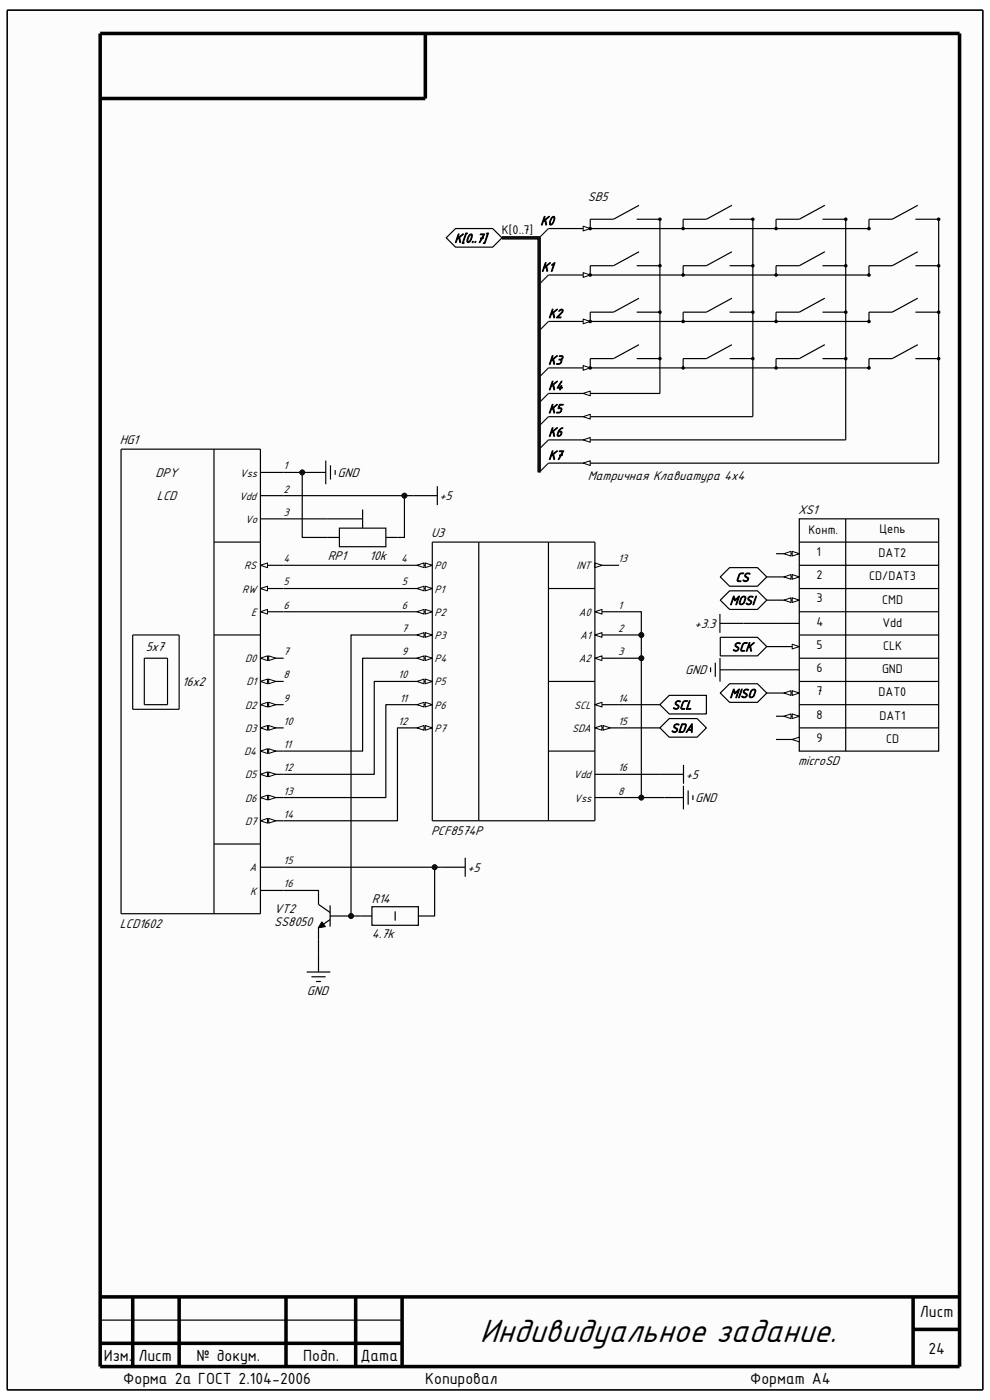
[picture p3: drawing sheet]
<svg xmlns="http://www.w3.org/2000/svg" width="210mm" height="297mm" viewBox="0 0 210 297" stroke-linecap="round" stroke-linejoin="round" font-family="sans-serif">
<path d="M1.5 2.2h207v292.7h-207z" fill-rule="evenodd" fill="#fcfcfc"/>
<path d="M1.5 2.2h207v292.7h-207z" fill="none" stroke="#000" stroke-width=".21"/>
<path d="M1.5 2.2h207v292.7h-207z" fill-rule="evenodd" fill="#fcfcfc"/>
<path d="M1.5 2.2h207v292.7h-207z" fill="none" stroke="#000" stroke-width=".21"/>
<path d="M21.3 7.1h182.3v282.8h-182.3zM90.2 7.1v13.8h-68.9M21.3 275.1h182.3M28.2 275.1v14.8M38 275.1v14.8M60.7 275.1v14.8M75.4 275.1v14.8M85.3 275.1v14.8M193.7 275.1v14.8M21.3 285h64M193.7 282h9.9" fill="none" stroke="#000" stroke-width=".75" stroke-linecap="butt"/>
<g fill="none" stroke="#000" stroke-width=".25">
<path d="M1.5 2.2h207v292.7h-207zM135.1 46.5h4.9v37h-14.8M135.1 56.4h4.9M135.6 43.6l-5.5 2.9h-4.9v2M135.6 53.4l-5.5 3h-4.9v1.9h59.1v-1.9h5l5.4-3M154.8 46.5h4.9v41.9h-34.5M154.8 56.4h4.9M155.3 43.6l-5.5 2.9h-4.9v2M155.3 53.4l-5.5 3h-4.9v1.9M174.5 46.5h4.9v46.8h-54.2M174.5 56.4h4.9M175 43.6l-5.4 2.9h-5v2"/>
<path d="M175 53.4l-5.4 3h-5v1.9M194.2 46.5h4.9v51.8h-73.9M194.2 56.4h4.9M194.7 43.6l-5.4 2.9h-5v2h-64M135.1 66.2h4.9M135.1 76.1h4.9M135.6 63.3l-5.5 2.9h-4.9v2h59.1v-2h5l5.4-2.9M154.8 66.2h4.9M154.8 76.1h4.9M155.3 63.3l-5.5 2.9h-4.9v2M155.3 73.1l-5.5 3h-4.9v2M174.5 66.2h4.9"/>
<path d="M174.5 76.1h4.9M175 63.3l-5.4 2.9h-5v2M175 73.1l-5.4 3h-5v2M194.2 66.2h4.9M194.2 76.1h4.9M194.7 73.1l-5.4 3h-5v2h-59.1v-2h4.9l5.5-3M21.3 280.1h64"/>
<circle cx="125.2" cy="48.5" r=".25"/>
<circle cx="125.2" cy="58.3" r=".25"/>
<circle cx="140" cy="46.5" r=".25"/>
<circle cx="140" cy="56.4" r=".25"/>
<circle cx="144.9" cy="48.5" r=".25"/>
<circle cx="144.9" cy="58.3" r=".25"/>
<circle cx="159.7" cy="46.5" r=".25"/>
<circle cx="159.7" cy="56.4" r=".25"/>
<circle cx="164.6" cy="48.5" r=".25"/>
<circle cx="164.6" cy="58.3" r=".25"/>
<circle cx="179.4" cy="46.5" r=".25"/>
<circle cx="179.4" cy="56.4" r=".25"/>
<circle cx="184.3" cy="48.5" r=".25"/>
<circle cx="184.3" cy="58.3" r=".25"/>
<circle cx="199.1" cy="46.5" r=".25"/>
<circle cx="199.1" cy="56.4" r=".25"/>
<circle cx="125.2" cy="68.2" r=".25"/>
<circle cx="125.2" cy="78.1" r=".25"/>
<circle cx="140" cy="66.2" r=".25"/>
<circle cx="140" cy="76.1" r=".25"/>
<circle cx="144.9" cy="68.2" r=".25"/>
<circle cx="144.9" cy="78.1" r=".25"/>
<circle cx="159.7" cy="76.1" r=".25"/>
<circle cx="159.7" cy="66.2" r=".25"/>
<circle cx="164.6" cy="68.2" r=".25"/>
<circle cx="164.6" cy="78.1" r=".25"/>
<circle cx="179.4" cy="66.2" r=".25"/>
<circle cx="179.4" cy="76.1" r=".25"/>
<circle cx="184.3" cy="68.2" r=".25"/>
<circle cx="184.3" cy="78.1" r=".25"/>
<circle cx="199.1" cy="66.2" r=".25"/>
<circle cx="199.1" cy="76.1" r=".25"/>
</g>
<path d="M116.3 48.5l-1.9 2M116.3 58.3l-1.9 2M116.3 68.2l-1.9 2M116.3 78.1l-1.9 1.9M116.3 83.5l-1.9 1.9M116.3 88.4l-1.9 2M116.3 93.3l-1.9 2M116.3 98.3l-1.9 1.9" fill="none" stroke="#0e0e0e" stroke-width=".25"/>
<g fill="#000">
<circle cx="125.2" cy="48.5" r=".25"/>
<circle cx="125.2" cy="58.3" r=".25"/>
<circle cx="140" cy="46.5" r=".25"/>
<circle cx="140" cy="56.4" r=".25"/>
<circle cx="144.9" cy="48.5" r=".25"/>
<circle cx="144.9" cy="58.3" r=".25"/>
<circle cx="159.7" cy="46.5" r=".25"/>
<circle cx="159.7" cy="56.4" r=".25"/>
<circle cx="164.6" cy="48.5" r=".25"/>
<circle cx="164.6" cy="58.3" r=".25"/>
<circle cx="179.4" cy="46.5" r=".25"/>
<circle cx="179.4" cy="56.4" r=".25"/>
<circle cx="184.3" cy="48.5" r=".25"/>
<circle cx="184.3" cy="58.3" r=".25"/>
<circle cx="199.1" cy="46.5" r=".25"/>
<circle cx="199.1" cy="56.4" r=".25"/>
<circle cx="125.2" cy="68.2" r=".25"/>
<circle cx="125.2" cy="78.1" r=".25"/>
<circle cx="140" cy="66.2" r=".25"/>
<circle cx="140" cy="76.1" r=".25"/>
<circle cx="144.9" cy="68.2" r=".25"/>
<circle cx="144.9" cy="78.1" r=".25"/>
<circle cx="159.7" cy="76.1" r=".25"/>
<circle cx="159.7" cy="66.2" r=".25"/>
<circle cx="164.6" cy="68.2" r=".25"/>
<circle cx="164.6" cy="78.1" r=".25"/>
<circle cx="179.4" cy="66.2" r=".25"/>
<circle cx="179.4" cy="76.1" r=".25"/>
<circle cx="184.3" cy="68.2" r=".25"/>
<circle cx="184.3" cy="78.1" r=".25"/>
<circle cx="199.1" cy="66.2" r=".25"/>
<circle cx="199.1" cy="76.1" r=".25"/>
</g>
<path d="M123.7 48l1.5 .5-1.5 .5z" fill="#fbfbfb"/>
<path d="M123.7 48l1.5 .5-1.5 .5z" fill="none" stroke="#000" stroke-width=".21"/>
<path d="M120.3 58.3h4.9" fill="none" stroke="#000" stroke-width=".25"/>
<path d="M123.7 57.8l1.5 .5-1.5 .5z" fill="#fbfbfb"/>
<path d="M123.7 57.8l1.5 .5-1.5 .5z" fill="none" stroke="#000" stroke-width=".21"/>
<path d="M120.3 68.2h4.9" fill="none" stroke="#000" stroke-width=".25"/>
<path d="M123.7 67.7l1.5 .5-1.5 .5z" fill="#fbfbfb"/>
<path d="M123.7 67.7l1.5 .5-1.5 .5z" fill="none" stroke="#000" stroke-width=".21"/>
<path d="M120.3 78.1h4.9" fill="none" stroke="#000" stroke-width=".25"/>
<path d="M123.7 77.5l1.5 .6-1.5 .4z" fill="#fbfbfb"/>
<path d="M123.7 77.5l1.5 .6-1.5 .4z" fill="none" stroke="#000" stroke-width=".21"/>
<path d="M120.3 83.5h4.9" fill="none" stroke="#000" stroke-width=".25"/>
<path d="M123.7 83.5l1.5-.5v1z" fill="#fbfbfb"/>
<path d="M123.7 83.5l1.5-.5v1z" fill="none" stroke="#000" stroke-width=".21"/>
<path d="M120.3 88.4h4.9" fill="none" stroke="#000" stroke-width=".25"/>
<path d="M123.7 88.4l1.5-.5v1z" fill="#fbfbfb"/>
<path d="M123.7 88.4l1.5-.5v1z" fill="none" stroke="#000" stroke-width=".21"/>
<path d="M120.3 93.3h4.9" fill="none" stroke="#000" stroke-width=".25"/>
<path d="M123.7 93.3l1.5-.5v1z" fill="#fbfbfb"/>
<path d="M123.7 93.3l1.5-.5v1z" fill="none" stroke="#000" stroke-width=".21"/>
<path d="M120.3 98.3h4.9" fill="none" stroke="#000" stroke-width=".25"/>
<path d="M123.7 98.3l1.5-.5v1z" fill="#fbfbfb"/>
<path d="M123.7 98.3l1.5-.5v1z" fill="none" stroke="#000" stroke-width=".21"/>
<path d="M164.6 117.5h5" fill="none" stroke="#000" stroke-width=".25"/>
<path d="M168.1 117l1.5 .5-1.5 .5z" fill="#fbfbfb"/>
<path d="M168.1 117l1.5 .5-1.5 .5z" fill="none" stroke="#000" stroke-width=".21"/>
<path d="M166.3 117.5l1.5-.5v1z" fill="#fbfbfb"/>
<path d="M166.3 117.5l1.5-.5v1z" fill="none" stroke="#000" stroke-width=".21"/>
<path d="M164.6 122.4h5" fill="none" stroke="#000" stroke-width=".25"/>
<path d="M168.1 121.9l1.5 .5-1.5 .5z" fill="#fbfbfb"/>
<path d="M168.1 121.9l1.5 .5-1.5 .5z" fill="none" stroke="#000" stroke-width=".21"/>
<path d="M166.3 122.4l1.5-.5v1z" fill="#fbfbfb"/>
<path d="M166.3 122.4l1.5-.5v1z" fill="none" stroke="#000" stroke-width=".21"/>
<path d="M164.6 127.3h5" fill="none" stroke="#000" stroke-width=".25"/>
<path d="M168.1 126.8l1.5 .5-1.5 .5z" fill="#fbfbfb"/>
<path d="M168.1 126.8l1.5 .5-1.5 .5z" fill="none" stroke="#000" stroke-width=".21"/>
<path d="M166.3 127.3l1.5-.5v1z" fill="#fbfbfb"/>
<path d="M166.3 127.3l1.5-.5v1z" fill="none" stroke="#000" stroke-width=".21"/>
<path d="M169.6 110.1h29.5v49.3h-29.5zM169.6 115h29.5M169.6 119.9h29.5M164.6 132.2h5M164.6 137.2h5M169.6 124.9h29.5M169.6 129.8h29.5" fill="none" stroke="#000" stroke-width=".25"/>
<path d="M168.1 136.7l1.5 .5-1.5 .5z" fill="#fbfbfb"/>
<path d="M168.1 136.7l1.5 .5-1.5 .5z" fill="none" stroke="#000" stroke-width=".21"/>
<path d="M169.6 134.7h29.5M169.6 139.6h29.5M164.6 142.1h5M164.6 147h5" fill="none" stroke="#000" stroke-width=".25"/>
<path d="M168.1 146.5l1.5 .5-1.5 .5z" fill="#fbfbfb"/>
<path d="M168.1 146.5l1.5 .5-1.5 .5z" fill="none" stroke="#000" stroke-width=".21"/>
<path d="M166.3 147l1.5-.5v1z" fill="#fbfbfb"/>
<path d="M166.3 147l1.5-.5v1z" fill="none" stroke="#000" stroke-width=".21"/>
<path d="M164.6 152h5M169.6 144.6h29.5" fill="none" stroke="#000" stroke-width=".25"/>
<path d="M168.1 151.5l1.5 .5-1.5 .5z" fill="#fbfbfb"/>
<path d="M168.1 151.5l1.5 .5-1.5 .5z" fill="none" stroke="#000" stroke-width=".21"/>
<path d="M166.3 152l1.5-.5v1z" fill="#fbfbfb"/>
<path d="M166.3 152l1.5-.5v1z" fill="none" stroke="#000" stroke-width=".21"/>
<path d="M164.6 156.9h5M169.6 149.5h29.5" fill="none" stroke="#000" stroke-width=".25"/>
<path d="M168.1 156.9l1.5-.5v1z" fill="#fbfbfb"/>
<path d="M168.1 156.9l1.5-.5v1z" fill="none" stroke="#000" stroke-width=".21"/>
<path d="M179.4 110.1v49.3M169.6 154.4h29.5" fill="none" stroke="#000" stroke-width=".25"/>
<path d="M152.8 147l2-1.9h5.9l2 1.9-2 2h-5.9z" fill-rule="evenodd" fill="#fefefe"/>
<path d="M152.8 147l2-1.9h5.9l2 1.9-2 2h-5.9z" fill="none" stroke="#000" stroke-width=".25"/>
<path d="M152.8 135.2h7.9l2 2-2 1.9h-7.9z" fill-rule="evenodd" fill="#fefefe"/>
<path d="M152.8 135.2h7.9l2 2-2 1.9h-7.9z" fill="none" stroke="#000" stroke-width=".25"/>
<path d="M154.8 125.3h5.9l2 2-2 2h-5.9l-2-2z" fill-rule="evenodd" fill="#fefefe"/>
<path d="M154.8 125.3h5.9l2 2-2 2h-5.9l-2-2z" fill="none" stroke="#000" stroke-width=".25"/>
<path d="M154.8 120.4h5.9l2 2-2 2h-5.9l-2-2z" fill-rule="evenodd" fill="#fefefe"/>
<path d="M55.2 100.2h5M55.2 105.2h5M55.2 110.1h5M55.2 119.9h5M152.7 130.2v4M152.7 132.2h5M152.7 139.6v5M154.8 120.4h5.9l2 2-2 2h-5.9l-2-2zM150.7 141.6v1M151.7 140.6v3M152.7 142.1h4" fill="none" stroke="#000" stroke-width=".25"/>
<path d="M55.2 119.9l1.5-.5v1z" fill="#fbfbfb"/>
<path d="M55.2 119.9l1.5-.5v1z" fill="none" stroke="#000" stroke-width=".21"/>
<path d="M55.2 124.9h5" fill="none" stroke="#000" stroke-width=".25"/>
<path d="M55.2 124.9l1.5-.5v1z" fill="#fbfbfb"/>
<path d="M55.2 124.9l1.5-.5v1z" fill="none" stroke="#000" stroke-width=".21"/>
<path d="M55.2 129.8h5" fill="none" stroke="#000" stroke-width=".25"/>
<path d="M55.2 129.8l1.5-.5v1z" fill="#fbfbfb"/>
<path d="M55.2 129.8l1.5-.5v1z" fill="none" stroke="#000" stroke-width=".21"/>
<path d="M55.2 139.6h5" fill="none" stroke="#000" stroke-width=".25"/>
<path d="M55.2 139.6l1.5-.5v1z" fill="#fbfbfb"/>
<path d="M55.2 139.6l1.5-.5v1z" fill="none" stroke="#000" stroke-width=".21"/>
<path d="M57 139.1l1.5 .5-1.5 .5z" fill="#fbfbfb"/>
<path d="M57 139.1l1.5 .5-1.5 .5z" fill="none" stroke="#000" stroke-width=".21"/>
<path d="M55.2 144.6h5" fill="none" stroke="#000" stroke-width=".25"/>
<path d="M55.2 144.6l1.5-.5v1z" fill="#fbfbfb"/>
<path d="M55.2 144.6l1.5-.5v1z" fill="none" stroke="#000" stroke-width=".21"/>
<path d="M57 144.1l1.5 .5-1.5 .5z" fill="#fbfbfb"/>
<path d="M57 144.1l1.5 .5-1.5 .5z" fill="none" stroke="#000" stroke-width=".21"/>
<path d="M55.2 149.5h5" fill="none" stroke="#000" stroke-width=".25"/>
<path d="M55.2 149.5l1.5-.5v1z" fill="#fbfbfb"/>
<path d="M55.2 149.5l1.5-.5v1z" fill="none" stroke="#000" stroke-width=".21"/>
<path d="M57 149l1.5 .5-1.5 .5z" fill="#fbfbfb"/>
<path d="M57 149l1.5 .5-1.5 .5z" fill="none" stroke="#000" stroke-width=".21"/>
<path d="M55.2 154.4h5" fill="none" stroke="#000" stroke-width=".25"/>
<path d="M55.2 154.4l1.5-.5v1z" fill="#fbfbfb"/>
<path d="M55.2 154.4l1.5-.5v1z" fill="none" stroke="#000" stroke-width=".21"/>
<path d="M57 153.9l1.5 .5-1.5 .5z" fill="#fbfbfb"/>
<path d="M57 153.9l1.5 .5-1.5 .5z" fill="none" stroke="#000" stroke-width=".21"/>
<path d="M55.2 159.3h5" fill="none" stroke="#000" stroke-width=".25"/>
<path d="M55.2 159.3l1.5-.5v1.1z" fill="#fbfbfb"/>
<path d="M55.2 159.3l1.5-.5v1.1z" fill="none" stroke="#000" stroke-width=".21"/>
<path d="M57 158.8l1.5 .5-1.5 .6z" fill="#fbfbfb"/>
<path d="M57 158.8l1.5 .5-1.5 .6z" fill="none" stroke="#000" stroke-width=".21"/>
<path d="M55.2 164.3h5" fill="none" stroke="#000" stroke-width=".25"/>
<path d="M55.2 164.3l1.5-.5v1z" fill="#fbfbfb"/>
<path d="M55.2 164.3l1.5-.5v1z" fill="none" stroke="#000" stroke-width=".21"/>
<path d="M57 163.8l1.5 .5-1.5 .5z" fill="#fbfbfb"/>
<path d="M57 163.8l1.5 .5-1.5 .5z" fill="none" stroke="#000" stroke-width=".21"/>
<path d="M55.2 169.2h5" fill="none" stroke="#000" stroke-width=".25"/>
<path d="M55.2 169.2l1.5-.5v1z" fill="#fbfbfb"/>
<path d="M55.2 169.2l1.5-.5v1z" fill="none" stroke="#000" stroke-width=".21"/>
<path d="M57 168.7l1.5 .5-1.5 .5z" fill="#fbfbfb"/>
<path d="M57 168.7l1.5 .5-1.5 .5z" fill="none" stroke="#000" stroke-width=".21"/>
<path d="M55.2 174.1h5" fill="none" stroke="#000" stroke-width=".25"/>
<path d="M55.2 174.1l1.5-.5v1z" fill="#fbfbfb"/>
<path d="M55.2 174.1l1.5-.5v1z" fill="none" stroke="#000" stroke-width=".21"/>
<path d="M57 173.6l1.5 .5-1.5 .5z" fill="#fbfbfb"/>
<path d="M57 173.6l1.5 .5-1.5 .5z" fill="none" stroke="#000" stroke-width=".21"/>
<g fill="none" stroke="#000" stroke-width=".25">
<path d="M25.7 95.3h29.5v98.5h-29.5zM45.4 95.3v98.5M69.1 97.7v5M70.1 98.7v3M71.1 99.7v1M45.4 115h9.8M65.1 100.2h4M69.5 114h2.5M69.5 110.1h7.4M72 112h9.9v4h-9.9zM76.9 108.1v3.9M81.9 114h2.4"/>
<path d="M87.8 105.2h5M92.8 103.1v4.1M28.1 134.7h9.9v15.8h-9.9zM30.6 139.6h4.9v9.9h-4.9zM45.4 134.7h9.8M45.4 179.1h9.8M55.2 184h5M55.2 188.9h5"/>
</g>
<path d="M140 149.5l2-2h7.8v4h-7.8z" fill-rule="evenodd" fill="#fefefe"/>
<path d="M140 149.5l2-2h7.8v4h-7.8z" fill="none" stroke="#000" stroke-width=".25"/>
<path d="M140 154.4l2-2h5.9l1.9 2-1.9 2h-5.9z" fill-rule="evenodd" fill="#fefefe"/>
<path d="M126.2 119.9h4.9M140 154.4l2-2h5.9l1.9 2-1.9 2h-5.9zM140 164.3h5M141 169.2h4M145 166.7v5M145 162.3v4M146 167.7v3M147 168.7v1" fill="none" stroke="#000" stroke-width=".25"/>
<path d="M126.2 119.4l1.5 .5-1.5 .5z" fill="#fbfbfb"/>
<path d="M126.2 119.4l1.5 .5-1.5 .5z" fill="none" stroke="#000" stroke-width=".21"/>
<path d="M126.2 129.8h4.9" fill="none" stroke="#000" stroke-width=".25"/>
<path d="M126.2 129.8l1.5-.5v1z" fill="#fbfbfb"/>
<path d="M126.2 129.8l1.5-.5v1z" fill="none" stroke="#000" stroke-width=".21"/>
<path d="M126.2 134.7h4.9" fill="none" stroke="#000" stroke-width=".25"/>
<path d="M126.2 134.7l1.5-.5v1z" fill="#fbfbfb"/>
<path d="M126.2 134.7l1.5-.5v1z" fill="none" stroke="#000" stroke-width=".21"/>
<path d="M126.2 139.6h4.9" fill="none" stroke="#000" stroke-width=".25"/>
<path d="M126.2 139.6l1.5-.5v1z" fill="#fbfbfb"/>
<path d="M126.2 139.6l1.5-.5v1z" fill="none" stroke="#000" stroke-width=".21"/>
<path d="M126.2 149.5h4.9" fill="none" stroke="#000" stroke-width=".25"/>
<path d="M126.2 149.5l1.5-.5v1z" fill="#fbfbfb"/>
<path d="M126.2 149.5l1.5-.5v1z" fill="none" stroke="#000" stroke-width=".21"/>
<path d="M126.2 154.4h4.9" fill="none" stroke="#000" stroke-width=".25"/>
<path d="M126.2 154.4l1.5-.5v1z" fill="#fbfbfb"/>
<path d="M126.2 154.4l1.5-.5v1z" fill="none" stroke="#000" stroke-width=".21"/>
<path d="M127.9 153.9l1.6 .5-1.6 .5z" fill="#fbfbfb"/>
<path d="M127.9 153.9l1.6 .5-1.6 .5z" fill="none" stroke="#000" stroke-width=".21"/>
<path d="M86.8 119.9h4.9M91.7 115v59.1h34.5v-59.1M91.7 115h34.5M101.6 115v59.1M116.3 115v59.1M116.3 124.9h9.9M116.3 144.6h9.9M116.3 159.3h9.9M126.2 164.3h4.9M126.2 169.2h4.9" fill="none" stroke="#000" stroke-width=".25"/>
<path d="M90.2 119.4l1.5 .5-1.5 .5z" fill="#fbfbfb"/>
<path d="M90.2 119.4l1.5 .5-1.5 .5z" fill="none" stroke="#000" stroke-width=".21"/>
<path d="M88.5 119.9l1.5-.5v1z" fill="#fbfbfb"/>
<path d="M88.5 119.9l1.5-.5v1z" fill="none" stroke="#000" stroke-width=".21"/>
<path d="M86.8 129.8h4.9" fill="none" stroke="#000" stroke-width=".25"/>
<path d="M90.2 129.3l1.5 .5-1.5 .5z" fill="#fbfbfb"/>
<path d="M90.2 129.3l1.5 .5-1.5 .5z" fill="none" stroke="#000" stroke-width=".21"/>
<path d="M88.5 129.8l1.5-.5v1z" fill="#fbfbfb"/>
<path d="M88.5 129.8l1.5-.5v1z" fill="none" stroke="#000" stroke-width=".21"/>
<path d="M86.8 134.7h4.9" fill="none" stroke="#000" stroke-width=".25"/>
<path d="M90.2 134.2l1.5 .5-1.5 .5z" fill="#fbfbfb"/>
<path d="M90.2 134.2l1.5 .5-1.5 .5z" fill="none" stroke="#000" stroke-width=".21"/>
<path d="M88.5 134.7l1.5-.5v1z" fill="#fbfbfb"/>
<path d="M88.5 134.7l1.5-.5v1z" fill="none" stroke="#000" stroke-width=".21"/>
<path d="M86.8 139.6h4.9" fill="none" stroke="#000" stroke-width=".25"/>
<path d="M90.2 139.1l1.5 .5-1.5 .5z" fill="#fbfbfb"/>
<path d="M90.2 139.1l1.5 .5-1.5 .5z" fill="none" stroke="#000" stroke-width=".21"/>
<path d="M88.5 139.6l1.5-.5v1z" fill="#fbfbfb"/>
<path d="M88.5 139.6l1.5-.5v1z" fill="none" stroke="#000" stroke-width=".21"/>
<path d="M86.8 144.6h4.9" fill="none" stroke="#000" stroke-width=".25"/>
<path d="M90.2 144.1l1.5 .5-1.5 .5z" fill="#fbfbfb"/>
<path d="M90.2 144.1l1.5 .5-1.5 .5z" fill="none" stroke="#000" stroke-width=".21"/>
<path d="M88.5 144.6l1.5-.5v1z" fill="#fbfbfb"/>
<path d="M88.5 144.6l1.5-.5v1z" fill="none" stroke="#000" stroke-width=".21"/>
<path d="M86.8 149.5h4.9" fill="none" stroke="#000" stroke-width=".25"/>
<path d="M90.2 149l1.5 .5-1.5 .5z" fill="#fbfbfb"/>
<path d="M90.2 149l1.5 .5-1.5 .5z" fill="none" stroke="#000" stroke-width=".21"/>
<path d="M88.5 149.5l1.5-.5v1z" fill="#fbfbfb"/>
<path d="M88.5 149.5l1.5-.5v1z" fill="none" stroke="#000" stroke-width=".21"/>
<path d="M86.8 154.4h4.9" fill="none" stroke="#000" stroke-width=".25"/>
<path d="M90.2 153.9l1.5 .5-1.5 .5z" fill="#fbfbfb"/>
<path d="M90.2 153.9l1.5 .5-1.5 .5z" fill="none" stroke="#000" stroke-width=".21"/>
<path d="M88.5 154.4l1.5-.5v1z" fill="#fbfbfb"/>
<path d="M88.5 154.4l1.5-.5v1z" fill="none" stroke="#000" stroke-width=".21"/>
<path d="M86.8 124.9h4.9" fill="none" stroke="#000" stroke-width=".25"/>
<path d="M90.2 124.4l1.5 .5-1.5 .5z" fill="#fbfbfb"/>
<path d="M90.2 124.4l1.5 .5-1.5 .5z" fill="none" stroke="#000" stroke-width=".21"/>
<path d="M88.5 124.9l1.5-.5v1z" fill="#fbfbfb"/>
<path d="M88.5 124.9l1.5-.5v1zM68.3 195.6l.7 1-1.5 .2z" fill="none" stroke="#000" stroke-width=".21"/>
<g fill="none" stroke="#000" stroke-width=".25">
<path d="M131.1 119.9h.1M60.2 188.9h7.4v3l2.4 1.7M60.2 184h38.5M70 194.3h2.5M70 195.1l-2.4 1.7v2.5M70 192.1v4.5M76.4 194.3h2.5M78.9 192.4h9.9v3.9h-9.9zM83.8 193.3v2M88.8 194.3h2.4M98.7 182v4M65.1 206.2h5"/>
<path d="M66.1 207.2h3M67.1 208.2h1M67.6 202.2v4"/>
</g>
<path d="M68.3 195.6l.7 1-1.5 .2z" fill="#000"/>
<circle cx="92.2" cy="184" r=".5" fill="#0e0e0e"/>
<circle cx="92.2" cy="184" r=".5" fill="none" stroke="#0e0e0e" stroke-width=".21"/>
<path d="M60.2 119.9h26.6M60.2 110.1h9.3M60.2 105.2h25.6v8.8h-1.5M60.2 129.8h26.6M60.2 124.9h26.6M86.8 139.6h-9.9v19.7h-16.7M86.8 149.5h-4.9v19.7h-21.7M86.8 144.6h-7.4v19.7h-19.2M86.8 154.4h-2.5v19.7h-24.1" fill="none" stroke="#000" stroke-width=".25"/>
<circle cx="85.8" cy="105.2" r=".5" fill="#0e0e0e"/>
<circle cx="85.8" cy="105.2" r=".5" fill="none" stroke="#0e0e0e" stroke-width=".21"/>
<path d="M60.2 100.2h4.9" fill="none" stroke="#000" stroke-width=".25"/>
<circle cx="64.1" cy="100.2" r=".5" fill="#0e0e0e"/>
<circle cx="64.1" cy="100.2" r=".5" fill="none" stroke="#0e0e0e" stroke-width=".21"/>
<path d="M64.1 100.2v13.8h5.4" fill="none" stroke="#000" stroke-width=".25"/>
<circle cx="64.1" cy="100.2" r=".5" fill="#0e0e0e"/>
<circle cx="64.1" cy="100.2" r=".5" fill="none" stroke="#0e0e0e" stroke-width=".21"/>
<path d="M86.8 134.7h-12.3v59.6h-2M67.6 199.3v2.9" fill="none" stroke="#000" stroke-width=".25"/>
<circle cx="74.5" cy="194.3" r=".5" fill="#0e0e0e"/>
<circle cx="74.5" cy="194.3" r=".5" fill="none" stroke="#0e0e0e" stroke-width=".21"/>
<path d="M74.5 194.3h1.9" fill="none" stroke="#000" stroke-width=".25"/>
<circle cx="74.5" cy="194.3" r=".5" fill="#0e0e0e"/>
<circle cx="74.5" cy="194.3" r=".5" fill="none" stroke="#0e0e0e" stroke-width=".21"/>
<path d="M85.8 105.2h2" fill="none" stroke="#000" stroke-width=".25"/>
<circle cx="85.8" cy="105.2" r=".5" fill="#0e0e0e"/>
<circle cx="85.8" cy="105.2" r=".5" fill="none" stroke="#0e0e0e" stroke-width=".21"/>
<path d="M92.2 184v10.3h-1" fill="none" stroke="#000" stroke-width=".25"/>
<circle cx="92.2" cy="184" r=".5" fill="#0e0e0e"/>
<circle cx="92.2" cy="184" r=".5" fill="none" stroke="#0e0e0e" stroke-width=".21"/>
<path d="M116.3 58.3h4M116.3 48.5h4M116.3 78.1h4M116.3 68.2h4M116.3 98.3h4M116.3 93.3h4M116.3 88.4h4M116.3 83.5h4M131.1 169.2h9.9" fill="none" stroke="#000" stroke-width=".25"/>
<circle cx="136.1" cy="169.2" r=".5" fill="#0e0e0e"/>
<circle cx="136.1" cy="169.2" r=".5" fill="none" stroke="#0e0e0e" stroke-width=".21"/>
<path d="M136 134.7v4.9h-4.9M131.1 154.4h8.9M131.1 149.5h8.9M131.1 164.3h8.9" fill="none" stroke="#000" stroke-width=".25"/>
<circle cx="136.1" cy="139.6" r=".5" fill="#0e0e0e"/>
<circle cx="136.1" cy="139.6" r=".5" fill="none" stroke="#0e0e0e" stroke-width=".21"/>
<circle cx="136.1" cy="134.7" r=".5" fill="#0e0e0e"/>
<circle cx="136.1" cy="134.7" r=".5" fill="none" stroke="#0e0e0e" stroke-width=".21"/>
<path d="M131.1 129.8h4.9v4.9h-4.9" fill="none" stroke="#000" stroke-width=".25"/>
<circle cx="136.1" cy="134.7" r=".5" fill="#0e0e0e"/>
<circle cx="136.1" cy="134.7" r=".5" fill="none" stroke="#0e0e0e" stroke-width=".21"/>
<path d="M136 139.6v29.6M157.7 132.2h6.9M162.7 137.2h1.9M162.7 127.3h1.9M162.7 122.4h1.9M156.7 142.1h7.9M162.7 147h1.9" fill="none" stroke="#000" stroke-width=".25"/>
<circle cx="136.1" cy="169.2" r=".5" fill="#0e0e0e"/>
<circle cx="136.1" cy="169.2" r=".5" fill="none" stroke="#0e0e0e" stroke-width=".21"/>
<circle cx="136.1" cy="139.6" r=".5" fill="#0e0e0e"/>
<circle cx="136.1" cy="139.6" r=".5" fill="none" stroke="#0e0e0e" stroke-width=".21"/>
<path d="M106.5 50.5h7.9v49.7" fill="none" stroke="#0e0e0e" stroke-width=".75" stroke-linecap="butt"/>
<path d="M94.7 50.5l1.9-2h7.9l2 2-2 1.9h-7.9z" fill-rule="evenodd" fill="#fefefe"/>
<path d="M94.7 50.5l1.9-2h7.9l2 2-2 1.9h-7.9z" fill="none" stroke="#000" stroke-width=".25"/>
<text font-size="7.8" x="101.8" y="284.7">Индивидуальное задание.</text>
<g font-size="3.7">
<text x="195.2" y="279.4">Лист</text>
<text x="196.9" y="287.3">24</text>
<text x="22" y="288.8">Изм. Лист</text>
<text x="26.2" y="293.7">Форма 2а ГОСТ 2.104-2006</text>
<text x="41.7" y="288.8">№ докум.</text>
<text x="64.3" y="288.8">Подп.</text>
<text x="76.5" y="288.8">Дата</text>
<text x="90.2" y="293.7">Копировал</text>
<text x="159.2" y="293.7">Формат А4</text>
</g>
<g font-size="3">
<text x="114.6" y="47.8">K0</text>
<text x="124.7" y="42.5">SB5</text>
<text x="96.4" y="51.5">K[0..7]</text>
<text x="114.9" y="57.6">K1</text>
<text x="116.3" y="67.4">K2</text>
<text x="116.3" y="77.3">K3</text>
<text x="116.3" y="82.7">K4</text>
<text x="116.3" y="87.6">K5</text>
<text x="25.4" y="94.3">HG1</text>
<text x="116.3" y="92.6">K6</text>
<text x="33" y="101.2">DPY</text>
<text x="71.6" y="101.2">GND</text>
<text x="116.3" y="97.5">K7</text>
<text x="124.7" y="101.8">Матричная Клавиатура 4x4</text>
<text x="33.3" y="106.2">LCD</text>
<text x="93.3" y="106.2">+5</text>
<text x="169.3" y="109.1">XS1</text>
<text x="69.5" y="118.7">RP1</text>
<text x="78.4" y="118.7">10k</text>
<text x="91.4" y="114">U3</text>
<text x="156" y="123.4">CS</text>
<text x="154.8" y="128.3">MOSI</text>
<text x="147.3" y="133.3">+3.3</text>
<text x="30.9" y="138.2">5x7</text>
<text x="145.4" y="143.1">GND</text>
<text x="155.3" y="138.2">SCK</text>
<text x="38.7" y="145.6">16x2</text>
<text x="154.8" y="148">MISO</text>
<text x="142.3" y="155.4">SDA</text>
<text x="142.6" y="150.5">SCL</text>
<text x="145.5" y="165.3">+5</text>
<text x="169.3" y="162.3">microSD</text>
<text x="147.5" y="170.2">GND</text>
<text x="91.4" y="177.1">PCF8574P</text>
<text x="99.2" y="185">+5</text>
<text x="78.9" y="191.6">R14</text>
<text x="25.4" y="196.9">LCD1602</text>
<text x="58.2" y="193.6">VT2</text>
<text x="58.2" y="196.6">SS8050</text>
<text x="78.9" y="199.1">4.7k</text>
<text x="65.1" y="211">GND</text>
</g>
<g font-size="2.9">
<text x="106.5" y="49.7">K[0..7]</text>
<text x="171.5" y="113.3">Конт.</text>
<text x="186.6" y="113">Цепь</text>
<text x="173.2" y="117.9">1</text>
<text x="186.4" y="118.2">DAT2</text>
<text x="173.2" y="122.9">2</text>
<text x="184.4" y="123.1">CD/DAT3</text>
<text x="173.2" y="127.8">3</text>
<text x="187.1" y="128.1">CMD</text>
<text x="173.2" y="132.7">4</text>
<text x="173.2" y="137.7">5</text>
<text x="187.2" y="133">Vdd</text>
<text x="187.3" y="137.9">CLK</text>
<text x="173.2" y="142.6">6</text>
<text x="187.1" y="142.8">GND</text>
<text x="173.2" y="147.5">7</text>
<text x="186.4" y="147.7">DAT0</text>
<text x="173.2" y="152.4">8</text>
<text x="186.6" y="152.7">DAT1</text>
<text x="173.2" y="157.4">9</text>
<text x="188" y="157.6">CD</text>
</g>
<g font-size="2.6">
<text x="50.9" y="101.1">Vss</text>
<text x="60.2" y="99.6">1</text>
<text x="50.7" y="106">Vdd</text>
<text x="60.2" y="104.5">2</text>
<text x="52" y="111">Vo</text>
<text x="60.2" y="109.4">3</text>
<text x="60.2" y="119.3">4</text>
<text x="85.1" y="119.3">4</text>
<text x="131.1" y="119.3">13</text>
<text x="51.4" y="125.7">RW</text>
<text x="51.8" y="120.8">RS</text>
<text x="60.2" y="124.2">5</text>
<text x="85.3" y="124.2">5</text>
<text x="92.2" y="120.8">P0</text>
<text x="92.2" y="125.7">P1</text>
<text x="122.3" y="120.8">INT</text>
<text x="53.3" y="130.6">E</text>
<text x="60.2" y="129.2">6</text>
<text x="85.3" y="129.2">6</text>
<text x="92.2" y="130.6">P2</text>
<text x="122.8" y="130.6">A0</text>
<text x="131.1" y="129.2">1</text>
<text x="85.3" y="134.1">7</text>
<text x="92.2" y="135.6">P3</text>
<text x="123.1" y="135.6">A1</text>
<text x="131.1" y="134.1">2</text>
<text x="52" y="140.5">D0</text>
<text x="60.2" y="139">7</text>
<text x="60.2" y="143.9">8</text>
<text x="84.5" y="143.9">10</text>
<text x="85.3" y="139">9</text>
<text x="92.2" y="140.5">P4</text>
<text x="122.8" y="140.5">A2</text>
<text x="131.1" y="139">3</text>
<text x="52.3" y="145.4">D1</text>
<text x="60.2" y="148.8">9</text>
<text x="84.8" y="148.8">11</text>
<text x="92.2" y="145.4">P5</text>
<text x="131.1" y="148.8">14</text>
<text x="52" y="150.4">D2</text>
<text x="52" y="155.3">D3</text>
<text x="60.2" y="153.8">10</text>
<text x="84.5" y="153.8">12</text>
<text x="92.2" y="150.4">P6</text>
<text x="92.2" y="155.3">P7</text>
<text x="121.4" y="155.3">SDA</text>
<text x="121.8" y="150.4">SCL</text>
<text x="131.1" y="153.8">15</text>
<text x="51.8" y="160.2">D4</text>
<text x="60.2" y="158.7">11</text>
<text x="52" y="165.1">D5</text>
<text x="60.2" y="163.6">12</text>
<text x="121.7" y="165.1">Vdd</text>
<text x="131.1" y="163.6">16</text>
<text x="52" y="170.1">D6</text>
<text x="60.2" y="168.6">13</text>
<text x="60.2" y="173.5">14</text>
<text x="121.8" y="170.1">Vss</text>
<text x="131.1" y="168.6">8</text>
<text x="52" y="175">D7</text>
<text x="52.9" y="184.8">A</text>
<text x="60.2" y="183.3">15</text>
<text x="53.1" y="189.8">K</text>
<text x="60.2" y="188.3">16</text>
</g>
</svg>
